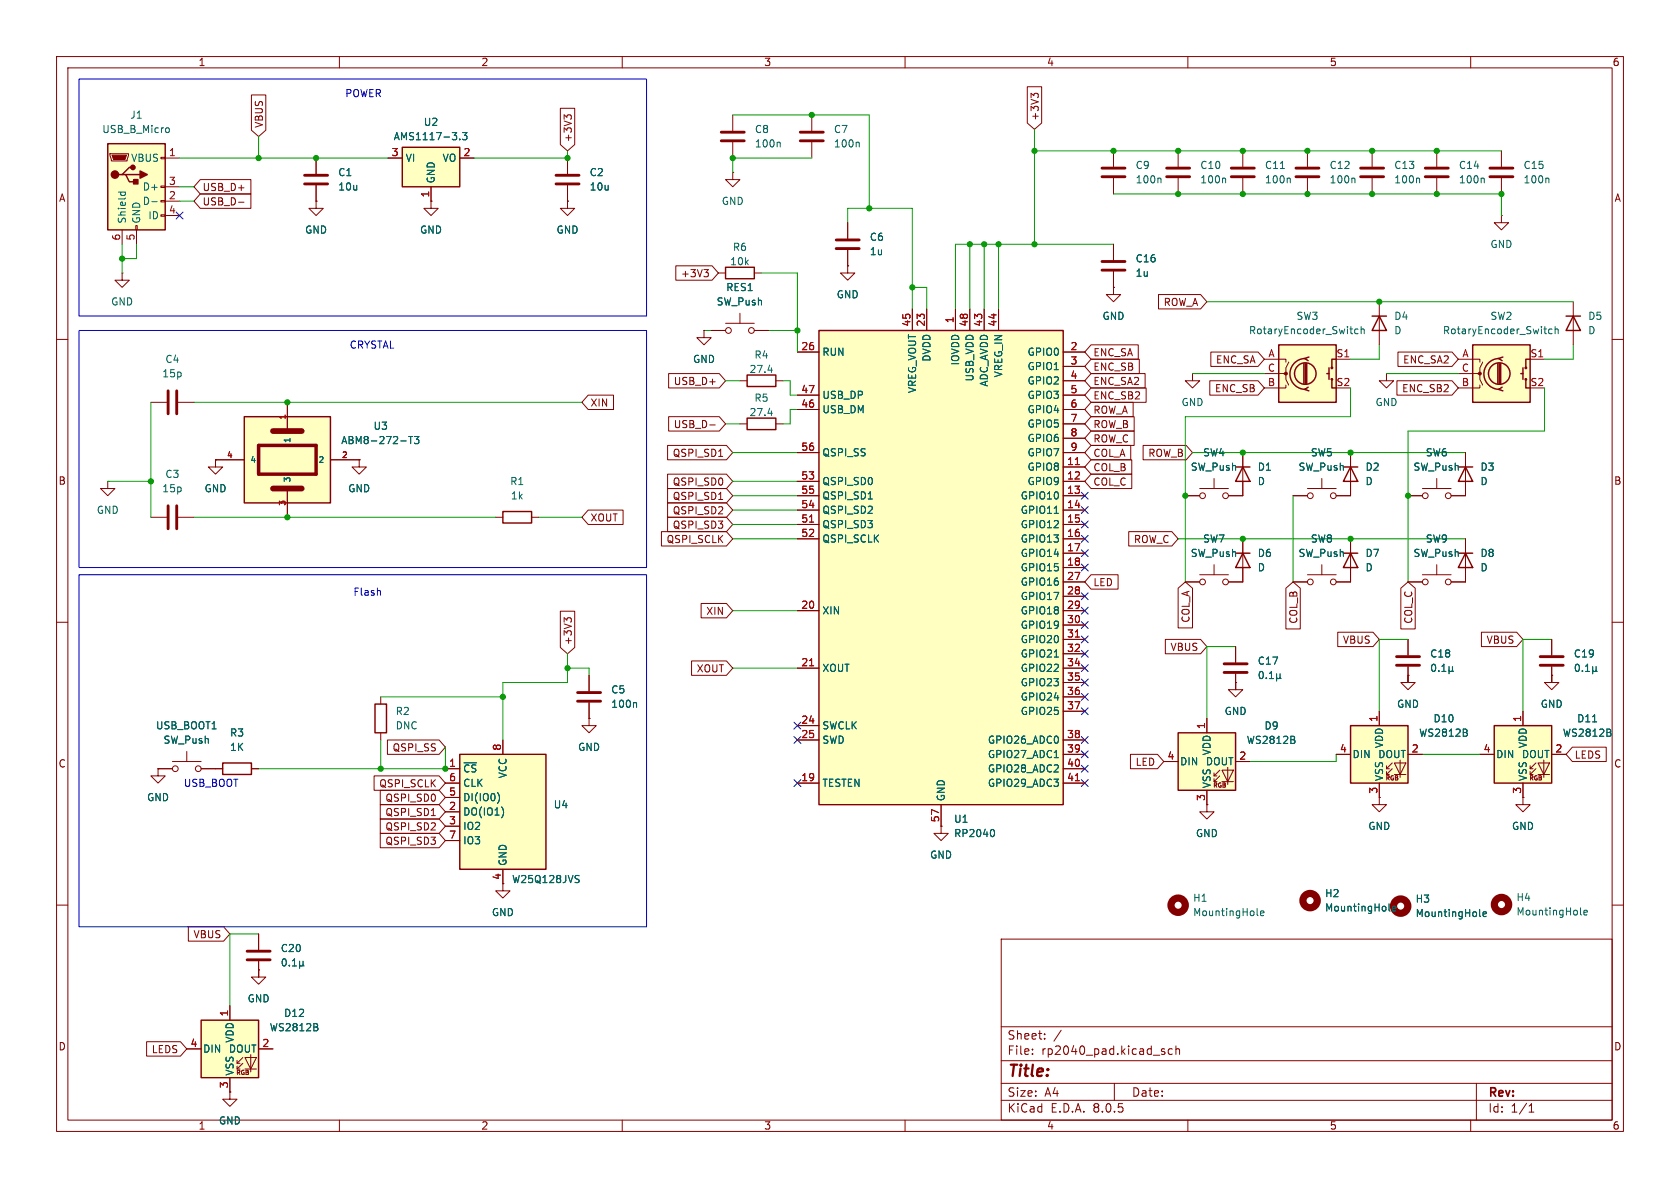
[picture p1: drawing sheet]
<svg xmlns="http://www.w3.org/2000/svg" width="297mm" height="210mm" viewBox="0 0 297 210" stroke-linecap="round" stroke-linejoin="round" font-family="sans-serif">
<g fill="none" stroke="#840000" stroke-width=".18">
<path d="M10 10h277v190h-277zM12 12h273v186h-273zM60 10v2M110 10v2M160 10v2M210 10v2M260 10v2M196.8 26.7v2.8M196.8 31.5v2.8M208.3 26.7v2.8M208.3 31.5v2.8M219.7 26.7v2.8"/>
<path d="M219.7 31.5v2.8M231.1 26.7v2.8M231.1 31.5v2.8M254 26.7v2.8M254 31.5v2.8M265.4 38.1v1.3h1.3l-1.3 1.2-1.2-1.2h1.2M265.4 38.1h.1M265.4 26.7v2.8M265.4 31.5v2.8M10 60h2M278.1 53.3v7.7M285 60h2"/>
<path d="M130.8 67.3h1.3M137.2 67.3h1.2M228.6 87.6h2.5M231.1 86.4h5.1M233.7 84.6v1.8M238.8 80v7.6h-2.6M238.8 95.3v7.6M10 110h2M285 110h2M10 160h2M166.4 146.1v1.2h1.2l-1.2 1.3-1.3-1.3h1.3M166.4 146.1h.1"/>
<path d="M285 160h2M177 166h108v32h-108zM60 198v2M110 198v2M160 198v2M177 194.5h108M177 191.5h108M177 187.5h108M177 181.5h108M182.5 186.3v.1M182.5 185.5v.1M184.7 183.6v.1"/>
<path d="M184.7 182.8v.1M187.6 182.1l-1.3 2M197 191.5v3M205.5 185.9l.4 .1 .1 .2-.3 .2h-.2M205.5 185.4l.4 .1M207.2 185.5l-.4-.1-.3 .3v.4l.2 .2h.5M207.9 185.5l.2-.1 .4 .1v.9M207.9 184.9v1.5M210 198v2M260 198v2M261 191.5v6.5M270.3 196.6h.9"/>
<path d="M270.3 195.5l.4-.4v1.5"/>
<circle cx="231.6" cy="87.6" r=".51"/>
<circle cx="235.7" cy="87.6" r=".51"/>
</g>
<path d="M276.9 55.9h2.5M278.1 55.9l1.3 2.5h-2.5zM132.1 66.3h5.1v2h-5.1zM237.5 97.8h2.5M237.5 82.6h2.5M238.8 97.8l1.2 2.5h-2.5zM238.8 82.6l1.2 2.5h-2.5z" fill="none" stroke="#840000" stroke-width=".25"/>
<path d="M205.1 31.5l.1 .2v.6M216.5 31.5l.2 .2v.6M226.4 29.8h.7M227.9 31.5l.2 .2v.6M239.4 31.5l.1 .2v.6M262.2 31.5l.2 .2v.6M273.6 31.5l.2 .2v.6M135.8 65.4h.8M279.4 161.6l.2 .2M280 161.3l.6-.1v-.2l-.4-.1-.2 .2 .1 .6h.5" fill="none" stroke="#006464" stroke-width=".18"/>
<circle cx="265.4" cy="159.9" r="1.27" fill="none" stroke="#840000" stroke-width="1.3"/>
<path d="M194.8 31.2h4.1M194.8 29.7h4.1M206.2 31.2h4.1M206.2 29.7h4.1M217.7 31.2h4M217.7 29.7h4M229.1 31.2h4.1M229.1 29.7h4.1M252 31.2h4M252 29.7h4M263.4 31.2h4.1M263.4 29.7h4.1" fill="none" stroke="#840000" stroke-width=".51"/>
<path d="M260.3 61h10.2v10.1h-10.2z" fill="#ffffc2"/>
<g fill="none" stroke="#840000" stroke-width=".25">
<path d="M260.3 61h10.2v10.1h-10.2zM264.8 64.3v3.5M265 63.4a2.73 2.73 0 0 0-2.7 2.7 2.73 2.73 0 0 0 2.7 2.7M265 64.3v3.5M265.3 64.3v3.5M265.6 68.5l-.7 .3 .8 .3M265.7 63.1l-.8 .3 .7 .4M268.9 66h.3M269.2 65v2.1M269.7 67.1v1.5h.8M270.5 63.5h-.8v1.5M218.4 82.6h2.6"/>
<path d="M219.7 82.6l1.3 2.5h-2.6z"/>
<circle cx="265" cy="66" r="1.9"/>
<circle cx="269.7" cy="67.1" r=".13"/>
<circle cx="269.7" cy="65" r=".13"/>
</g>
<circle cx="261.6" cy="66" r=".25" fill="#840000" stroke="#840000" stroke-width=".18"/>
<g fill="none" stroke="#840000" stroke-width=".18">
<path d="M124.5 58.4v1.3h1.2l-1.2 1.3-1.3-1.3h1.3M124.5 58.4h.1M125.7 58.4h2.6M128.3 57.2h5M130.8 55.4v1.8M133.3 58.4h2.6M196.8 50.8v1.3h1.3l-1.3 1.2-1.2-1.2h1.2M196.8 50.8h.1M196.8 43.2v2.8M196.8 48v2.8M210.8 66v1.3h1.3l-1.3 1.3-1.3-1.3h1.3M210.8 66h.1"/>
<path d="M257.8 63.5h3.8v.5M257.8 66h3.8v1.1l.5 1M261.6 68.1v.5h-3.8M262.1 64l-.5 1v1h-.5M270.5 63.5h2.5M219.7 80v7.6M269.2 141v1.2h1.3l-1.3 1.3-1.2-1.3h1.2M269.2 141h.1M40.6 193v1.3h1.3l-1.3 1.3-1.2-1.3h1.2M40.6 193h.1"/>
<circle cx="128.8" cy="58.4" r=".51"/>
<circle cx="132.8" cy="58.4" r=".51"/>
</g>
<path d="M274.4 58.2h-.4l-.2 .2 .1 .5h.5M274.9 58.3l.2-.1h.3l.1 .8M274.9 57.7v1.3" fill="none" stroke="#006464" stroke-width=".18"/>
<path d="M194.8 47.8h4.1M194.8 46.2h4.1" fill="none" stroke="#840000" stroke-width=".51"/>
<path d="M226.1 61h10.1v10.1h-10.1z" fill="#ffffc2"/>
<g fill="none" stroke="#840000" stroke-width=".25">
<path d="M226.1 61h10.1v10.1h-10.1zM230.5 64.3v3.5M230.8 63.4a2.73 2.73 0 0 0-2.8 2.7 2.73 2.73 0 0 0 2.8 2.7M230.8 64.3v3.5M231 64.3v3.5M231.3 68.5l-.7 .3 .8 .3M231.4 63.1l-.8 .3 .7 .4M234.6 66h.3M234.9 65v2.1M235.5 67.1v1.5h.7M236.2 63.5h-.7v1.5M218.4 97.8h2.6"/>
<path d="M219.7 97.8l1.3 2.5h-2.6z"/>
<circle cx="230.8" cy="66" r="1.9"/>
<circle cx="235.5" cy="67.1" r=".13"/>
<circle cx="235.5" cy="65" r=".13"/>
</g>
<circle cx="227.3" cy="66" r=".25" fill="#840000" stroke="#840000" stroke-width=".18"/>
<g fill="none" stroke="#840000" stroke-width=".18">
<path d="M149.9 39.4v2.8M149.9 47v1.3h1.2l-1.2 1.2-1.3-1.2h1.3M149.9 47h.1M149.9 44.2v2.8M223.5 63.5h3.8v.5M223.5 66h3.8v1.1l.5 1M227.3 68.1v.5h-3.8M227.8 64l-.5 1v1h-.5M236.2 63.5h2.6M219.7 95.3v7.6M233.7 99.8v1.8M228.6 102.9h2.5"/>
<path d="M231.1 101.6h5.1M236.2 102.9h2.6"/>
<circle cx="231.6" cy="102.9" r=".51"/>
<circle cx="235.7" cy="102.9" r=".51"/>
</g>
<path d="M240.1 58.2h-.4l-.2 .2 .1 .5h.5M240.6 58.3l.2-.1h.3l.1 .8M240.6 57.7v1.3" fill="none" stroke="#006464" stroke-width=".18"/>
<path d="M147.8 43.9h4.1M147.8 42.4h4.1" fill="none" stroke="#840000" stroke-width=".51"/>
<path d="M264.2 128.3h10.1v10.1h-10.1z" fill="#ffffc2"/>
<g fill="none" stroke="#840000" stroke-width=".18">
<path d="M129.5 30.5v1.3h1.3l-1.3 1.2-1.2-1.2h1.2M129.5 30.5h.1M127 48.3h1.3M133.3 48.3h1.3M104.1 119.4v2.8M104.1 127v1.3h1.3l-1.3 1.2-1.2-1.2h1.2M104.1 127h.1M104.1 124.2v2.8M261.6 133.4h2.6M269.2 125.7v2.6M269.2 138.4v2.6M270.5 136.9h.5"/>
<path d="M270.5 135.9h.5M271.5 135.9l-1 1v-.5M271.5 134.9l-1 1v-.5M271.9 134.9h2l-1 2zM271.9 136.9h2M272.9 134.4v3M274.3 133.4h2.6M88.9 156.2v1.3h1.3l-1.3 1.3-1.3-1.3h1.3"/>
</g>
<path d="M128.3 47.2h5v2.1h-5zM264.2 128.3h10.1v10.1h-10.1z" fill="none" stroke="#840000" stroke-width=".25"/>
<path d="M112.4 124.2l.1 .2v.6M281.5 127.6h.8M284.7 129.5l.1 .2-.1 .4M284.7 129v.4M245.6 160.9l.1 .2M246.2 160.6l.6-.1-.1-.2-.3-.1-.2 .2v.6h.5" fill="none" stroke="#006464" stroke-width=".18"/>
<path d="M102.1 124h4.1M102.1 122.4h4.1" fill="none" stroke="#840000" stroke-width=".51"/>
<circle cx="231.6" cy="159.2" r="1.27" fill="none" stroke="#840000" stroke-width="1.3"/>
<path d="M144.8 58.4h43.2v83.8h-43.2z" fill="#ffffc2"/>
<path d="M144.8 58.4h43.2v83.8h-43.2z" fill="none" stroke="#840000" stroke-width=".25"/>
<g fill="none" stroke="#840000" stroke-width=".18">
<path d="M161.3 54.6v3.8M163.8 54.6v3.8M168.9 54.6v3.8M171.4 54.6v3.8M174 54.6v3.8M176.5 54.6v3.8M141 62.2h3.8M141 72.4h3.8M141 69.9h3.8M188 62.2h3.8M188 64.8h3.8M188 67.3h3.8"/>
<path d="M188 72.4h3.8M188 69.9h3.8M188 74.9h3.8M188 77.5h3.8M141 85.1h3.8M141 87.6h3.8M141 90.2h3.8M141 92.7h3.8M141 95.3h3.8M141 80h3.8M188 82.6h3.8M188 85.1h3.8"/>
<path d="M188 87.6h3.8M188 90.2h3.8M188 92.7h3.8M188 95.3h3.8M188 97.8h3.8M188 80h3.8M248.9 87.6h2.6M251.5 86.4h5M254 84.6v1.8M256.5 87.6h2.6M141 108h3.8M141 118.1h3.8"/>
<path d="M188 100.3h3.8M188 108h3.8M188 118.1h3.8M188 102.9h3.8M188 105.4h3.8M188 110.5h3.8M188 113h3.8M188 115.6h3.8M141 138.4h3.8M141 128.3h3.8M141 130.8h3.8M188 138.4h3.8"/>
<path d="M188 130.8h3.8M188 120.7h3.8M188 123.2h3.8M188 125.7h3.8M188 133.4h3.8M188 135.9h3.8M166.4 142.2v3.9"/>
<circle cx="252" cy="87.6" r=".51"/>
<circle cx="256" cy="87.6" r=".51"/>
</g>
<path d="M143.1 92.3h.7M190.1 82.1h.7M143.1 117.7h.7M190.1 112.6h.7M190.1 138h.7" fill="none" stroke="#a90000" stroke-width=".18"/>
<path d="M153.5 88.2h.7M186.4 90.7h.7M186.4 116.1h.7M186.4 133.9h.7M175.5 146.6a.79 .79 0 0 1 0 1.3" fill="none" stroke="#006464" stroke-width=".18"/>
<path d="M208.3 129.5h10.1v10.2h-10.1z" fill="#ffffc2"/>
<g fill="none" stroke="#840000" stroke-width=".18">
<path d="M242.6 26.7v2.8M242.6 31.5v2.8M130.8 74.9h1.3M137.2 74.9h1.2M245.1 66v1.3h1.3l-1.3 1.3-1.3-1.3h1.3M245.1 66h.1M209.5 87.6h2.6M212.1 86.4h5.1M214.6 84.6v1.8M214.6 99.8v1.8M217.2 87.6h2.5M259.1 80v7.6"/>
<path d="M209.5 102.9h2.6M212.1 101.6h5.1M217.2 102.9h2.5M218.4 119.1v2.8h-1.2l1.2 1.3 1.3-1.3h-1.3v-1.2M218.4 114.3v2.8M248.9 117.9v2.8h-1.3l1.3 1.2 1.3-1.2h-1.3v-1.3M248.9 119.4h.1M248.9 113v2.8M205.7 134.6h2.6M213.4 127v2.5M213.4 139.7v2.5M214.6 138.2h.5"/>
<path d="M214.6 137.2h.5M215.6 137.2l-1 1v-.5M215.6 136.1l-1 1.1v-.5M216 136.1h2.1l-1.1 2.1zM216 138.2h2.1M217 135.6v3.1M218.4 120.7h.1M218.4 134.6h2.6M213.4 142.2v1.3h1.2l-1.2 1.3-1.3-1.3h1.3M213.4 142.2h.1M243.8 141v1.2h1.3l-1.3 1.3-1.2-1.3h1.2M243.8 141h.1"/>
<circle cx="212.6" cy="87.6" r=".51"/>
<circle cx="216.7" cy="87.6" r=".51"/>
<circle cx="212.6" cy="102.9" r=".51"/>
<circle cx="216.7" cy="102.9" r=".51"/>
</g>
<path d="M132.1 73.9h5.1v2h-5.1zM257.8 82.6h2.5M259.1 82.6l1.2 2.5h-2.5zM208.3 129.5h10.1v10.2h-10.1z" fill="none" stroke="#840000" stroke-width=".25"/>
<g fill="none" stroke="#006464" stroke-width=".18">
<path d="M250.8 31.5l.2 .2v.6M135.8 73.1h.8M222.8 118.7h.1a.68 .68 0 0 1 .4 .6 .68 .68 0 0 1-.4 .7 .84 .84 0 0 1-.1-1.3zM223.9 119.8v.2M224.4 120h.7M224.4 119.1l.4-.4v1.3M225.7 119.8l.2 .2h.2l.2-.2M225.7 119.1v1.3M226.3 119.8l.2 .2M226.3 119.1v.7M253.3 117.5l.1-.1a.68 .68 0 0 1 .4 .7 .68 .68 0 0 1-.4 .6 .84 .84 0 0 1-.1-1.2zM254.4 118.6v.1"/>
<path d="M254.9 118.7h.7M254.9 117.8l.4-.4v1.3M256.2 118.5l.1 .2h.3l.2-.2M256.2 117.8v1.3M256.8 118.5l.2 .2M256.8 117.8v.7M228.8 130.8l.1 .2-.1 .4M228.8 130.3v.3M222.2 161.7l.2 .2M222.8 161.4l.6-.1v-.2l-.4-.1-.2 .2 .1 .6h.5M261.6 161.8l.2 .2M262.2 161.6l.6-.1-.1-.3h-.3l-.2 .2v.6h.5"/>
</g>
<g fill="none" stroke="#840000" stroke-width="1.3">
<circle cx="208.3" cy="160" r="1.27"/>
<circle cx="247.6" cy="160.2" r="1.27"/>
</g>
<path d="M240.5 31.2h4.1M240.5 29.7h4.1M216.4 118.9h4.1M216.4 117.3h4.1M246.9 117.6h4.1M246.9 116.1h4.1" fill="none" stroke="#840000" stroke-width=".51"/>
<path d="M238.8 128.3h10.1v10.1h-10.1z" fill="#ffffc2"/>
<g fill="none" stroke="#840000" stroke-width=".18">
<path d="M243.8 53.3v7.7M254 99.8v1.8M259.1 95.3v7.6h-2.6M248.9 102.9h2.6M251.5 101.6h5M274.3 117.9v2.8h-1.3l1.3 1.2 1.3-1.2h-1.3v-1.3M274.3 119.4h.1M274.3 113v2.8M236.2 133.4h2.6M243.8 125.7v2.6M243.8 138.4v2.6M245.1 136.9h.5"/>
<path d="M245.1 135.9h.5M246.1 135.9l-1 1v-.5M246.1 134.9l-1 1v-.5M246.5 134.9h2l-1 2zM246.5 136.9h2M247.5 134.4v3M248.9 133.4h2.6"/>
<circle cx="252" cy="102.9" r=".51"/>
<circle cx="256" cy="102.9" r=".51"/>
</g>
<path d="M242.6 55.9h2.5M243.8 55.9l1.3 2.5h-2.5zM257.8 97.8h2.5M259.1 97.8l1.2 2.5h-2.5zM238.8 128.3h10.1v10.1h-10.1z" fill="none" stroke="#840000" stroke-width=".25"/>
<path d="M278.7 117.5l.1-.1a.68 .68 0 0 1 .4 .7 .68 .68 0 0 1-.4 .6 .85 .85 0 0 1-.1-1.2zM279.8 118.6v.1M280.3 118.7h.7M280.3 117.8l.4-.4v1.3M281.6 118.5l.1 .2h.3l.2-.2M281.6 117.8v1.3M282.2 118.5l.2 .2M282.2 117.8v.7M259.3 129.5l.1 .2-.1 .4M259.3 129v.4" fill="none" stroke="#006464" stroke-width=".18"/>
<path d="M272.3 117.6h4.1M272.3 116.1h4.1" fill="none" stroke="#840000" stroke-width=".51"/>
<path d="M81.3 133.4h15.2v20.3h-15.2z" fill="#ffffc2"/>
<path d="M81.3 133.4h15.2v20.3h-15.2z" fill="none" stroke="#840000" stroke-width=".25"/>
<path d="M143.5 20.3v2.8M143.5 25.1v2.8M78.7 135.9h2.6M78.7 138.4h2.6M88.9 130.8v2.6M78.7 143.5h2.6M78.7 146.1h2.6M78.7 141h2.6M78.7 148.6h2.6M88.9 153.7v2.5" fill="none" stroke="#840000" stroke-width=".18"/>
<path d="M151.7 25.1l.2 .2v.7M88 140.2a1.49 1.49 0 0 1 0 1.8M89 143.2v.8M101.9 154.8h.5M102.1 155.4l.3 .3-.3 .3" fill="none" stroke="#006464" stroke-width=".18"/>
<path d="M141.5 24.9h4M141.5 23.4h4" fill="none" stroke="#840000" stroke-width=".51"/>
<path d="M35.6 180.3h10.1v10.2h-10.1z" fill="#ffffc2"/>
<g fill="none" stroke="#840000" stroke-width=".18">
<path d="M55.9 27.9v2.8M55.9 32.8v2.8M76.2 35.6v1.2h1.3l-1.3 1.3-1.3-1.3h1.3M76.2 35.6h.1M100.3 35.6v1.2h1.3l-1.3 1.3-1.2-1.3h1.2M100.3 35.6h.1M100.3 27.9v2.8M100.3 32.8v2.8M129.5 20.3v2.8M129.5 25.1v2.8M26.7 91.4h2.8M31.5 91.4h2.8"/>
<path d="M63.5 81.3v1.3h1.3l-1.3 1.2-1.3-1.2h1.3M63.5 81.3h.1M87.6 91.4h1.3M94 91.4h1.2M40.6 177.8v2.5M33 185.4h2.6M40.6 190.5v2.5M41.9 189h.5M41.9 188h.5M42.9 188l-1 1v-.5M42.9 186.9l-1 1.1v-.5M43.3 186.9h2l-1 2.1z"/>
<path d="M43.3 189h2M44.3 186.4v3.1M45.7 185.4h2.6"/>
</g>
<path d="M88.9 90.4h5.1v2.1h-5.1zM35.6 180.3h10.1v10.2h-10.1z" fill="none" stroke="#840000" stroke-width=".25"/>
<path d="M137.8 25.1l.1 .2v.7M56.1 181.6l.1 .2-.1 .4M56.1 181.1v.3" fill="none" stroke="#006464" stroke-width=".18"/>
<path d="M53.8 32.5h4.1M53.8 31h4.1M98.3 32.5h4.1M98.3 31h4.1M127.5 24.9h4.1M127.5 23.4h4.1M29.7 89.4v4.1M31.2 89.4v4.1" fill="none" stroke="#840000" stroke-width=".51"/>
<path d="M71.1 26h10.2v7h-10.2z" fill="#ffffc2"/>
<path d="M71.1 26h10.2v7h-10.2z" fill="none" stroke="#840000" stroke-width=".25"/>
<path d="M68.6 27.9h2.5M76.2 33v2.6M81.3 27.9h2.5" fill="none" stroke="#840000" stroke-width=".18"/>
<path d="M81.3 24.6v.1M81.8 23.4h.7l-.4 .5 .4 .1v.6l-.2 .1-.5-.1" fill="none" stroke="#006464" stroke-width=".18"/>
<path d="M19 25.4h10.2v15.2h-10.2z" fill="#ffffc2"/>
<path d="M19 25.4h10.2v15.2h-10.2zM21.6 30.9h.6l.7 1.2h1.2M22.2 30.9h2.6M23.5 29.6h-.6l-1.3 1.3h-.6" fill="none" stroke="#840000" stroke-width=".25"/>
<g fill="#840000" stroke="#840000" stroke-width=".25">
<path d="M24.8 30.2l1.2 .7-1.2 .6z"/>
<path d="M23.6 31.8h.8v.7h-.8z"/>
<circle cx="20.3" cy="30.9" r=".63"/>
<circle cx="23.5" cy="29.6" r=".38"/>
</g>
<g fill="none" stroke="#840000" stroke-width=".18">
<path d="M19.4 27.2h3.3v.2l-.2 1h-2.8zM24 39.9h.3v.7h-.3zM28.4 38h.8v.2h-.8zM28.4 35.4h.8v.3h-.8zM28.4 32.9h.8v.2h-.8zM28.4 27.8h.8v.3h-.8zM29.2 27.9h2.5M29.2 35.6h2.5M29.2 33h2.5M29.2 38.1h2.5M55.9 35.6v1.2h1.2l-1.2 1.3-1.3-1.3h1.3M55.9 35.6h.1"/>
<path d="M21.6 48.3v1.2h1.3l-1.3 1.3-1.3-1.3h1.3M21.6 48.3h.1M21.6 40.6v2.6M24.1 40.6v2.6"/>
</g>
<path d="M19.8 27.4h2.6l-.3 .8h-2z" fill="#840000" stroke="#840000" stroke-width=".18"/>
<path d="M20.9 34h1.3M21.4 34l-.1 .3M22.1 34l.1 .3M26.8 35.7h1M29.5 22.6l.3 .1 .1 .1v.5l-.4 .1" fill="none" stroke="#006464" stroke-width=".18"/>
<path d="M43.2 73.7h15.2v15.2h-15.2z" fill="#ffffc2"/>
<path d="M43.2 73.7h15.2v15.2h-15.2zM39.4 134.9h5v2h-5zM66.3 124.5h2v5h-2z" fill="none" stroke="#840000" stroke-width=".25"/>
<path d="M45.7 78.7h10.2v5.1h-10.2z" fill="none" stroke="#840000" stroke-width=".61"/>
<path d="M48.3 76.2h5M48.3 86.4h5" fill="none" stroke="#840000" stroke-width="1"/>
<g fill="none" stroke="#840000" stroke-width=".18">
<path d="M44.4 16.8h2.6v6.2l-1.3 1.1-1.3-1.1zM99.1 19.1h2.5v6.5l-1.3 1.1-1.2-1.1zM181.6 15.3h2.6v6.4l-1.3 1.2-1.3-1.2zM182.8 16.9l-.5-.4v.8M182.8 16.7l.2-.2h.3l.3 .2M35.4 31.7h9v2.6h-9l-1.1-1.3zM35.4 34.3h9v2.5h-9l-1.1-1.2zM42.2 35.7h.9M55.9 35.6h.1M55.9 27.9v2.8M55.9 32.8v2.8M68.6 27.9h2.5"/>
<path d="M76.2 35.6h.1M76.2 33v2.6M81.3 27.9h2.5M100.2 20.7l-.5-.4v.8M100.2 20.5l.3-.2h.3l.2 .2M100.3 35.6h.1M100.3 27.9v2.8M100.3 32.8v2.8M149.9 39.4v2.8M119.5 47h6.4l1.1 1.3-1.1 1.2h-6.4zM124.4 47.7h.8l-.4 .4M124.5 58.4h.1"/>
<path d="M125 48.1l.2 .3v.3l-.2 .2M125.7 58.4h2.6M133.3 58.4h2.6M149.9 47h.1M149.9 44.2v2.8M161.3 54.6v3.8M163.8 54.6v3.8M168.9 54.6v3.8M171.4 54.6v3.8M174 54.6v3.8M176.5 54.6v3.8M196.8 50.8h.1"/>
<path d="M196.8 43.2v2.8M196.8 48v2.8M204.8 52.1h7.4l1.2 1.2-1.2 1.3h-7.4zM26.7 71.1h2.8M31.5 71.1h2.8M50.8 71.1v5.1M104 69.8h4.5v2.6h-4.5l-1.1-1.3zM118 78.7h10.4l1.1 1.3-1.1 1.3h-10.4zM118.2 73.7h9l1.1 1.2-1.1 1.3h-9zM118.2 66h9l1.1 1.3-1.1 1.3h-9zM125.5 75.1h.9M141 62.2h3.8"/>
<path d="M141 72.4h3.8M141 69.9h3.8M188 62.2h3.8M188 64.8h3.8M188 67.3h3.8M188 72.4h3.8M188 69.9h3.8M188 74.9h3.8M188 77.5h3.8M192.9 71.1h7.4v2.6h-7.4l-1.1-1.3zM192.9 73.7h7.6v2.5h-7.6l-1.1-1.3zM192.9 78.7h7v2.6h-7l-1.1-1.3z"/>
<path d="M192.9 66h9.5v2.6h-9.5l-1.1-1.3zM192.9 61h8.3v2.5h-8.3l-1.1-1.3zM192.9 76.2h7.6v2.5h-7.6l-1.1-1.2zM192.9 63.5h8.5v2.5h-8.5l-1.1-1.2zM192.9 68.6h9.7v2.5h-9.7l-1.1-1.2zM202.1 78.7h7.6l1.1 1.3-1.1 1.3h-7.6zM213.9 67.3h8.5l1.1 1.3-1.1 1.3h-8.5zM214.1 62.2h8.3l1.1 1.3-1.1 1.3h-8.3zM247 67.3h9.7l1.1 1.3-1.1 1.3h-9.7zM247.1 62.2h9.6l1.1 1.3-1.1 1.3h-9.6zM19 85.1v1.3h1.3l-1.3 1.2-1.2-1.2h1.2M19 85.1h.1"/>
<path d="M38.1 81.3v1.3h1.3l-1.3 1.2-1.3-1.2h1.3M38.1 81.3h.1M38.1 81.3h5.1M50.8 86.4v5M58.4 81.3h5.1M63.5 81.3h.1M104 90.2h6.2v2.5h-6.2l-1.1-1.3zM116.9 94h11.5l1.1 1.3-1.1 1.2h-11.5zM118 91.4h10.4l1.1 1.3-1.1 1.3h-10.4zM118 88.9h10.4l1.1 1.3-1.1 1.2h-10.4zM118 83.8h10.4l1.1 1.3-1.1 1.3h-10.4zM118 86.4h10.4l1.1 1.2-1.1 1.3h-10.4z"/>
<path d="M127 80.7h.8M127 88.3h.8M141 85.1h3.8M141 87.6h3.8M141 90.2h3.8M141 92.7h3.8M141 95.3h3.8M141 80h3.8M188 82.6h3.8M188 85.1h3.8M188 87.6h3.8M188 90.2h3.8"/>
<path d="M188 92.7h3.8M188 95.3h3.8M188 97.8h3.8M188 80h3.8M192.9 81.3h7.2v2.5h-7.2l-1.1-1.2zM192.9 83.8h7.2v2.6h-7.2l-1.1-1.3zM199.5 94h7.7l1.1 1.3-1.1 1.2h-7.7zM209.5 87.6h2.6M219.7 85.1v2.5h-2.5M219.7 80v2.6M219.7 95.3v2.5M228.6 87.6h2.5"/>
<path d="M238.8 85.1v2.5h-2.6M238.8 80v2.6M238.8 95.3v2.5M248.9 87.6h2.6M259.1 85.1v2.5h-2.6M259.1 80v2.6M259.1 95.3v2.5M99.1 108h2.5v6.5l-1.3 1.1-1.2-1.1zM100.2 109.6l-.5-.4v.8M100.2 109.4l.3-.2h.3l.2 .2M104.1 119.4v2.8M122.3 116.8h6.1l1.1 1.3-1.1 1.3h-6.1z"/>
<path d="M123.9 106.7h4.5l1.1 1.3-1.1 1.2h-4.5zM141 108h3.8M141 118.1h3.8M188 100.3h3.8M188 108h3.8M188 118.1h3.8M188 102.9h3.8M188 105.4h3.8M188 110.5h3.8M188 113h3.8M188 115.6h3.8M192.9 101.6h4.8v2.5h-4.8l-1.1-1.2z"/>
<path d="M206 113h6.2l1.2 1.3-1.2 1.3h-6.2zM208.3 104l1.2-1.1 1.3 1.1v7h-2.5zM209.5 102.9h2.6M218.4 114.3v2.8M218.4 119.1v2.8M219.7 100.3v2.6h-2.5M227.3 104l1.3-1.1 1.3 1.1v7.2h-2.6zM228.6 102.9h2.5M236.5 111.8h6.2l1.1 1.2-1.1 1.3h-6.2zM238.8 100.3v2.6h-2.6M247.6 104l1.3-1.1 1.3 1.1v7.2h-2.6zM248.9 119.4h.1"/>
<path d="M248.9 102.9h2.6M248.9 113v2.8M248.9 117.9v2.8M259.1 100.3v2.6h-2.6M261.9 111.8h6.2l1.1 1.2-1.1 1.3h-6.2zM274.3 119.4h.1M274.3 113v2.8M274.3 117.9v2.8M27.9 135.9v1.3h1.3l-1.3 1.2-1.2-1.2h1.2M27.9 135.9h.1M27.9 135.9h2.6M30.5 134.6h5.1"/>
<path d="M33 132.8v1.8M35.6 135.9h3.8M44.4 135.9h1.3M66.1 137.2h11.5l1.1 1.2-1.1 1.3h-11.5zM67.2 139.7h10.4l1.1 1.3-1.1 1.2h-10.4zM67.3 123.2v1.3M67.3 129.5v1.3M68.5 130.8h9.1l1.1 1.3-1.1 1.3h-9.1zM78.7 135.9h2.6M78.7 138.4h2.6M88.9 130.8v2.6M104.1 127h.1"/>
<path d="M104.1 124.2v2.8M141 138.4h3.8M141 128.3h3.8M141 130.8h3.8M188 135.9h3.8M188 138.4h3.8M188 130.8h3.8M188 120.7h3.8M188 123.2h3.8M188 125.7h3.8M188 133.4h3.8M199.8 133.3h4.8l1.1 1.3-1.1 1.3h-4.8z"/>
<path d="M205.7 134.6h2.6M213.4 127v2.5M213.4 139.7v2.5M218.4 120.7h.1M218.4 134.6h2.6M236.2 133.4h2.6M243.8 125.7v2.6M243.8 138.4v2.6M248.9 133.4h2.6M261.6 133.4h2.6M269.2 125.7v2.6M269.2 138.4v2.6"/>
<path d="M274.3 133.4h2.6M278 132.1h6v2.5h-6l-1.1-1.2zM67.2 147.3h10.4l1.1 1.3-1.1 1.3h-10.4zM67.2 142.2h10.4l1.1 1.3-1.1 1.3h-10.4zM67.2 144.8h10.4l1.1 1.3-1.1 1.2h-10.4zM76.2 144.2h.8M78.7 143.5h2.6M78.7 146.1h2.6M78.7 141h2.6M78.7 148.6h2.6M88.9 153.7v2.5M166.4 146.1h.1"/>
<path d="M166.4 142.2v3.9M213.4 142.2h.1M243.8 141h.1M269.2 141h.1M33.3 163.8h6.2l1.1 1.3-1.1 1.3h-6.2zM40.6 177.8v2.5M45.7 169.9v2.8h-1.3l1.3 1.3 1.3-1.3h-1.3v-1.2M45.7 171.5h.1M45.7 165.1v2.8M25.9 184.1h6l1.1 1.3-1.1 1.3h-6zM33 185.4h2.6M40.6 193h.1"/>
<path d="M40.6 190.5v2.5M45.7 185.4h2.6"/>
<circle cx="31" cy="135.9" r=".51"/>
<circle cx="35.1" cy="135.9" r=".51"/>
</g>
<g fill="none" stroke="#006464" stroke-width=".18">
<path d="M81.3 24.6v.1M81.8 23.4h.7l-.4 .5 .4 .1v.6l-.2 .1-.5-.1M70.8 77.9h1M72.2 77.2h.8M72.6 77.2v1.2M73.3 77.2h.8l-.5 .4 .4 .2v.5l-.2 .1-.5-.1M153.5 88.2h.7M186.4 90.7h.7M186.4 116.1h.7M222.8 118.7h.1a.68 .68 0 0 1 .4 .6 .68 .68 0 0 1-.4 .7 .84 .84 0 0 1-.1-1.3zM223.9 119.8v.2M224.4 120h.7"/>
<path d="M224.4 119.1l.4-.4v1.3M225.7 119.8l.2 .2h.2l.2-.2M225.7 119.1v1.3M226.3 119.8l.2 .2M226.3 119.1v.7M253.3 117.5l.1-.1a.68 .68 0 0 1 .4 .7 .68 .68 0 0 1-.4 .6 .84 .84 0 0 1-.1-1.2zM254.4 118.6v.1M254.9 118.7h.7M254.9 117.8l.4-.4v1.3M256.2 118.5l.1 .2h.3l.2-.2M256.2 117.8v1.3M256.8 118.5l.2 .2"/>
<path d="M256.8 117.8v.7M278.7 117.5l.1-.1a.68 .68 0 0 1 .4 .7 .68 .68 0 0 1-.4 .6 .85 .85 0 0 1-.1-1.2zM279.8 118.6v.1M280.3 118.7h.7M280.3 117.8l.4-.4v1.3M281.6 118.5l.1 .2h.3l.2-.2M281.6 117.8v1.3M282.2 118.5l.2 .2M282.2 117.8v.7M112.4 124.2l.1 .2v.6M186.4 133.9h.7M228.8 130.8l.1 .2-.1 .4"/>
<path d="M228.8 130.3v.3M259.3 129.5l.1 .2-.1 .4M259.3 129v.4M281.5 127.6h.8M284.7 129.5l.1 .2-.1 .4M284.7 129v.4M88 140.2a1.49 1.49 0 0 1 0 1.8M89 143.2v.8M101.9 154.8h.5M102.1 155.4l.3 .3-.3 .3M175.5 146.6a.79 .79 0 0 1 0 1.3M50 169.6l.2-.1a.68 .68 0 0 1 .4 .6 .68 .68 0 0 1-.4 .7l-.2-.2-.1-.3z"/>
<path d="M51.2 170.6v.2M51.7 170.8h.7M51.7 169.9l.4-.4v1.3M53 170.6l.1 .2h.3l.2-.2M53 169.9v1.3M53.6 170.6l.2 .2M53.6 169.9v.7M245.6 160.9l.1 .2M246.2 160.6l.6-.1-.1-.2-.3-.1-.2 .2v.6h.5M261.6 161.8l.2 .2M262.2 161.6l.6-.1-.1-.3h-.3l-.2 .2v.6h.5M56.1 181.6l.1 .2-.1 .4"/>
<path d="M56.1 181.1v.3"/>
</g>
<path d="M29.7 69.1v4.1M31.2 69.1v4.1M43.7 169.7h4.1M43.7 168.1h4.1" fill="none" stroke="#840000" stroke-width=".51"/>
<path d="M14 14h100.3v41.9h-100.3zM14 58.4h100.3v41.9h-100.3zM14 101.6h100.3v62.2h-100.3zM67.2 104.4l.1 .8" fill="none" stroke="#0000c2" stroke-width=".18"/>
<g fill="none" stroke="#009600" stroke-width=".18">
<path d="M31.7 27.9h36.9M31.7 35.6h2.6M31.7 33h2.6M45.7 24.1v3.8M100.3 26.7v1.2h-16.5M129.5 20.3h24.2v16.5M143.5 27.9h-14v2.6M149.9 39.4v-2.6h11.4v17.8M182.9 22.9v20.3M182.9 26.7h82.5M196.8 34.3h68.6v3.8M21.6 43.2v5.1"/>
<path d="M24.1 43.2v2.5h-2.5M124.5 58.4h1.2M134.6 48.3h6.4v13.9M135.9 58.4h5.1M161.3 50.8h2.5v3.8M171.4 43.2v11.4M174 43.2v11.4M176.5 43.2v11.4M196.8 43.2h-27.9v11.4M213.4 53.3h64.7M26.7 71.1v20.3M34.3 71.1h68.6"/>
<path d="M128.3 67.3h2.5M128.3 74.9h2.5M138.4 67.3h1.3v2.6h1.3M141 72.4h-1.3v2.5h-1.3M210.8 66h12.7M238.8 68.6v5.1h-29.3v29.2M243.8 61v2.5h-5M245.1 66h12.7M273 68.6v7.6h-24.1v26.7M278.1 61v2.5h-5.1M19 85.1h7.7M34.3 91.4h53.3"/>
<path d="M95.2 91.4h7.7M129.5 95.3h11.5M129.5 80h11.5M129.5 87.6h11.5M129.5 90.2h11.5M129.5 92.7h11.5M129.5 85.1h11.5M208.3 95.3h50.8M210.8 80h48.3M228.6 87.6v15.3M100.3 115.6v5.1h-11.4v10.1M100.3 118.1h3.8v1.3"/>
<path d="M129.5 118.1h11.5M129.5 108h11.5M218.4 114.3h-5v12.7M248.9 113h-5.1v12.7M248.9 119.4v1.3M274.3 113h-5.1v12.7M274.3 119.4v1.3M67.3 123.2h21.6M67.3 130.8v5.1M78.7 132.1v3.8h-33M218.4 120.7v1.2M236.2 133.4v1.2h-15.2"/>
<path d="M251.5 133.4h10.1M45.7 171.5v1.2M45.7 165.1h-5.1v12.7"/>
</g>
<g fill="none" stroke="#000084" stroke-width=".18">
<path d="M31.1 37.5l1.3 1.2M32.4 37.5l-1.3 1.2M191.2 92.1l1.2 1.2M191.2 94.6l1.2 1.3M191.2 99.7l1.2 1.2M191.2 97.2l1.2 1.2M191.2 87l1.2 1.2M191.2 89.6l1.2 1.2M192.4 92.1l-1.2 1.2M192.4 94.6l-1.2 1.3M192.4 99.7l-1.2 1.2M192.4 97.2l-1.2 1.2"/>
<path d="M192.4 87l-1.2 1.2M192.4 89.6l-1.2 1.2M191.2 109.9l1.2 1.2M191.2 115l1.2 1.2M191.2 104.8l1.2 1.2M191.2 112.4l1.2 1.2M191.2 117.5l1.2 1.2M191.2 107.3l1.2 1.3M192.4 109.9l-1.2 1.2M192.4 115l-1.2 1.2M192.4 104.8l-1.2 1.2M192.4 112.4l-1.2 1.2"/>
<path d="M192.4 117.5l-1.2 1.2M192.4 107.3l-1.2 1.3M140.4 130.2l1.2 1.2M140.4 137.8l1.2 1.2M140.4 127.7l1.2 1.2M141.6 130.2l-1.2 1.2M141.6 137.8l-1.2 1.2M141.6 127.7l-1.2 1.2M191.2 130.2l1.2 1.2M191.2 125.1l1.2 1.2M191.2 135.3l1.2 1.2M191.2 132.7l1.2 1.3"/>
<path d="M191.2 137.8l1.2 1.2M191.2 120l1.2 1.3M191.2 122.6l1.2 1.2M192.4 130.2l-1.2 1.2M192.4 125.1l-1.2 1.2M192.4 135.3l-1.2 1.2M192.4 132.7l-1.2 1.3M192.4 137.8l-1.2 1.2M192.4 120l-1.2 1.3M192.4 122.6l-1.2 1.2"/>
</g>
<path d="M143.1 92.3h.7M190.1 82.1h.7M143.1 117.7h.7M190.1 112.6h.7M190.1 138h.7" fill="none" stroke="#a90000" stroke-width=".18"/>
<g fill="#009600" stroke="#009600" stroke-width=".18">
<circle cx="208.3" cy="26.7" r=".46"/>
<circle cx="208.3" cy="34.3" r=".46"/>
<circle cx="219.7" cy="34.3" r=".46"/>
<circle cx="231.1" cy="34.3" r=".46"/>
<circle cx="242.6" cy="26.7" r=".46"/>
<circle cx="196.8" cy="26.7" r=".46"/>
<circle cx="182.9" cy="26.7" r=".46"/>
<circle cx="182.9" cy="43.2" r=".46"/>
<circle cx="209.5" cy="87.6" r=".46"/>
<circle cx="265.4" cy="34.3" r=".46"/>
<circle cx="242.6" cy="34.3" r=".46"/>
<circle cx="219.7" cy="26.7" r=".46"/>
<circle cx="231.1" cy="26.7" r=".46"/>
<circle cx="243.8" cy="53.3" r=".46"/>
<circle cx="238.8" cy="80" r=".46"/>
<circle cx="248.9" cy="87.6" r=".46"/>
<circle cx="219.7" cy="80" r=".46"/>
<circle cx="254" cy="26.7" r=".46"/>
<circle cx="254" cy="34.3" r=".46"/>
<circle cx="238.8" cy="95.3" r=".46"/>
<circle cx="219.7" cy="95.3" r=".46"/>
<circle cx="78.7" cy="135.9" r=".46"/>
<circle cx="67.3" cy="135.9" r=".46"/>
<circle cx="50.8" cy="91.4" r=".46"/>
<circle cx="100.3" cy="118.1" r=".46"/>
<circle cx="88.9" cy="123.2" r=".46"/>
<circle cx="161.3" cy="50.8" r=".46"/>
<circle cx="153.7" cy="36.8" r=".46"/>
<circle cx="176.5" cy="43.2" r=".46"/>
<circle cx="174" cy="43.2" r=".46"/>
<circle cx="171.4" cy="43.2" r=".46"/>
<circle cx="141" cy="58.4" r=".46"/>
<circle cx="129.5" cy="27.9" r=".46"/>
<circle cx="143.5" cy="20.3" r=".46"/>
<circle cx="45.7" cy="27.9" r=".46"/>
<circle cx="55.9" cy="27.9" r=".46"/>
<circle cx="100.3" cy="27.9" r=".46"/>
<circle cx="21.6" cy="45.7" r=".46"/>
<circle cx="26.7" cy="85.1" r=".46"/>
<circle cx="50.8" cy="71.1" r=".46"/>
</g>
<text font-size="2.8" fill="#840000" x="178" y="190.9">Title:</text>
<g font-size="2.1" fill="#840000">
<text x="178" y="184">Sheet:</text>
<text x="178" y="186.7">File:</text>
<text x="184.1" y="186.7">rp2040_pad.kicad_sch</text>
<text x="178" y="196.9">KiCad</text>
<text x="178" y="194.1">Size:</text>
<text x="184.7" y="194.1">A4</text>
<text x="185.7" y="196.9">E.D.A.</text>
<text x="193.3" y="196.9">8.0.5</text>
<text x="200" y="194.1">Date:</text>
<text x="263" y="194.3">Rev:</text>
<text x="263" y="196.9">Id:</text>
<text x="267.1" y="196.9">1/1</text>
</g>
<g font-size="1.8" fill="#840000">
<text x="35" y="11.9">1</text>
<text x="85" y="11.9">2</text>
<text x="135" y="11.9">3</text>
<text x="185" y="11.9">4</text>
<text x="235" y="11.9">5</text>
<text x="285" y="11.9">6</text>
<text x="46.7" y="22.7" transform="rotate(-90 46.7 22.7)">VBUS</text>
<text x="183.8" y="21.4" transform="rotate(-90 183.8 21.4)">+3V3</text>
<text x="101.3" y="25.2" transform="rotate(-90 101.3 25.2)">+3V3</text>
<text x="10.3" y="35.9">A</text>
<text x="35.7" y="34">USB_D+</text>
<text x="285.3" y="35.9">A</text>
<text x="35.7" y="36.5">USB_D-</text>
<text x="120.3" y="49.2">+3V3</text>
<text x="205.6" y="54.3">ROW_A</text>
<text x="193.2" y="63.2">ENC_SA</text>
<text x="193.2" y="65.7">ENC_SB</text>
<text x="214.9" y="64.5">ENC_SA</text>
<text x="248" y="64.5">ENC_SA2</text>
<text x="119" y="68.3">USB_D+</text>
<text x="193.2" y="68.3">ENC_SA2</text>
<text x="193.2" y="70.8">ENC_SB2</text>
<text x="214.7" y="69.5">ENC_SB</text>
<text x="247.8" y="69.5">ENC_SB2</text>
<text x="104.3" y="72.1">XIN</text>
<text x="119" y="75.9">USB_D-</text>
<text x="193.2" y="73.3">ROW_A</text>
<text x="193.2" y="75.9">ROW_B</text>
<text x="118.8" y="81">QSPI_SD1</text>
<text x="193.2" y="83.5">COL_B</text>
<text x="193.2" y="81">COL_A</text>
<text x="193.2" y="78.4">ROW_C</text>
<text x="202.9" y="81">ROW_B</text>
<text x="10.3" y="85.9">B</text>
<text x="118.8" y="86">QSPI_SD0</text>
<text x="118.8" y="88.6">QSPI_SD1</text>
<text x="193.2" y="86">COL_C</text>
<text x="285.3" y="85.9">B</text>
<text x="104.3" y="92.4">XOUT</text>
<text x="118.8" y="93.7">QSPI_SD3</text>
<text x="118.8" y="91.1">QSPI_SD2</text>
<text x="117.7" y="96.2">QSPI_SCLK</text>
<text x="200.4" y="96.2">ROW_C</text>
<text x="193.2" y="103.8">LED</text>
<text x="124.8" y="108.9">XIN</text>
<text x="210.5" y="110.2" transform="rotate(-90 210.5 110.2)">COL_A</text>
<text x="229.6" y="110.4" transform="rotate(-90 229.6 110.4)">COL_B</text>
<text x="237.3" y="114">VBUS</text>
<text x="249.9" y="110.4" transform="rotate(-90 249.9 110.4)">COL_C</text>
<text x="262.7" y="114">VBUS</text>
<text x="101.3" y="114.1" transform="rotate(-90 101.3 114.1)">+3V3</text>
<text x="123.1" y="119.1">XOUT</text>
<text x="206.8" y="115.3">VBUS</text>
<text x="10.3" y="135.9">C</text>
<text x="69.3" y="133">QSPI_SS</text>
<text x="200.7" y="135.6">LED</text>
<text x="278.3" y="134.3">LEDS</text>
<text x="285.3" y="135.9">C</text>
<text x="66.9" y="139.4">QSPI_SCLK</text>
<text x="68" y="141.9">QSPI_SD0</text>
<text x="68" y="149.5">QSPI_SD3</text>
<text x="68" y="144.5">QSPI_SD1</text>
<text x="68" y="147">QSPI_SD2</text>
<text x="34.1" y="166.1">VBUS</text>
<text x="10.3" y="185.9">D</text>
<text x="285.3" y="185.9">D</text>
<text x="26.7" y="186.4">LEDS</text>
<text x="35" y="199.9">1</text>
<text x="85" y="199.9">2</text>
<text x="135" y="199.9">3</text>
<text x="185" y="199.9">4</text>
<text x="235" y="199.9">5</text>
<text x="285" y="199.9">6</text>
</g>
<g font-size="1.8" fill="#0000c2">
<text x="60.9" y="17.4">POWER</text>
<text x="61.7" y="61.8">CRYSTAL</text>
<text x="62.4" y="105.5">Flash</text>
<text x="32.4" y="139.3">USB_BOOT</text>
</g>
<g font-size="1.8" fill="#006464">
<text x="18" y="23.7">USB_B_Micro</text>
<text x="22.9" y="21.2">J1</text>
<text x="74.8" y="22.5">U2</text>
<text x="133.4" y="23.7">C8</text>
<text x="147.3" y="23.7">C7</text>
<text x="23.1" y="28.8">VBUS</text>
<text x="69.5" y="25">AMS1117-3.3</text>
<text x="71.6" y="28.8">VI</text>
<text x="78.1" y="28.8">VO</text>
<text x="133.4" y="26.3">100n</text>
<text x="147.3" y="26.3">100n</text>
<text x="25.1" y="33.9">D+</text>
<text x="59.7" y="31.3">C1</text>
<text x="59.7" y="33.9">10u</text>
<text x="77.1" y="32.5" transform="rotate(-90 77.1 32.5)">GND</text>
<text x="104.1" y="31.3">C2</text>
<text x="104.1" y="33.9">10u</text>
<text x="200.7" y="30.1">C9</text>
<text x="200.7" y="32.6">100n</text>
<text x="212.1" y="32.6">100n</text>
<text x="212.1" y="30.1">C10</text>
<text x="223.5" y="32.6">100n</text>
<text x="223.5" y="30.1">C11</text>
<text x="235" y="32.6">100n</text>
<text x="235" y="30.1">C12</text>
<text x="246.4" y="32.6">100n</text>
<text x="246.4" y="30.1">C13</text>
<text x="257.8" y="30.1">C14</text>
<text x="257.8" y="32.6">100n</text>
<text x="269.3" y="30.1">C15</text>
<text x="269.3" y="32.6">100n</text>
<text x="22.5" y="39.6" transform="rotate(-90 22.5 39.6)">Shield</text>
<text x="25" y="39.6" transform="rotate(-90 25 39.6)">GND</text>
<text x="25.1" y="36.4">D-</text>
<text x="26.1" y="39">ID</text>
<text x="53.8" y="41.5">GND</text>
<text x="74.2" y="41.5">GND</text>
<text x="98.3" y="41.5">GND</text>
<text x="127.5" y="36.4">GND</text>
<text x="129" y="47.1">10k</text>
<text x="129.5" y="44.6">R6</text>
<text x="153.7" y="42.8">C6</text>
<text x="153.7" y="45.3">1u</text>
<text x="200.7" y="46.6">C16</text>
<text x="263.4" y="44">GND</text>
<text x="128.3" y="51.7">RES1</text>
<text x="147.8" y="52.9">GND</text>
<text x="200.7" y="49.1">1u</text>
<text x="19.6" y="54.2">GND</text>
<text x="126.6" y="54.2">SW_Push</text>
<text x="194.8" y="56.7">GND</text>
<text x="220.7" y="59.3">RotaryEncoder_Switch</text>
<text x="229.1" y="56.7">SW3</text>
<text x="246.4" y="56.7">D4</text>
<text x="246.4" y="59.3">D</text>
<text x="255" y="59.3">RotaryEncoder_Switch</text>
<text x="263.4" y="56.7">SW2</text>
<text x="280.7" y="56.7">D5</text>
<text x="280.7" y="59.3">D</text>
<text x="29.1" y="64.4">C4</text>
<text x="122.4" y="64.4">GND</text>
<text x="133.3" y="63.6">R4</text>
<text x="145.3" y="63.1">RUN</text>
<text x="164.7" y="64" transform="rotate(-90 164.7 64)">DVDD</text>
<text x="169.8" y="64.7" transform="rotate(-90 169.8 64.7)">IOVDD</text>
<text x="181.6" y="63.1">GPIO0</text>
<text x="181.6" y="65.6">GPIO1</text>
<text x="28.6" y="66.9">15p</text>
<text x="132.4" y="66.1">27.4</text>
<text x="133.3" y="71.2">R5</text>
<text x="145.3" y="70.7">USB_DP</text>
<text x="162.2" y="69.6" transform="rotate(-90 162.2 69.6)">VREG_VOUT</text>
<text x="172.3" y="67.5" transform="rotate(-90 172.3 67.5)">USB_VDD</text>
<text x="174.9" y="68.4" transform="rotate(-90 174.9 68.4)">ADC_AVDD</text>
<text x="177.4" y="66.8" transform="rotate(-90 177.4 66.8)">VREG_IN</text>
<text x="181.6" y="68.2">GPIO2</text>
<text x="181.6" y="70.7">GPIO3</text>
<text x="208.8" y="72">GND</text>
<text x="243.1" y="72">GND</text>
<text x="65.9" y="76.2">U3</text>
<text x="132.4" y="73.8">27.4</text>
<text x="145.3" y="73.3">USB_DM</text>
<text x="181.6" y="73.3">GPIO4</text>
<text x="181.6" y="75.8">GPIO5</text>
<text x="60.2" y="78.7">ABM8-272-T3</text>
<text x="145.3" y="80.9">QSPI_SS</text>
<text x="181.6" y="83.4">GPIO8</text>
<text x="181.6" y="78.3">GPIO6</text>
<text x="181.6" y="80.9">GPIO7</text>
<text x="210.4" y="83.4">SW_Push</text>
<text x="212.6" y="80.9">SW4</text>
<text x="222.3" y="83.4">D1</text>
<text x="229.5" y="83.4">SW_Push</text>
<text x="231.6" y="80.9">SW5</text>
<text x="241.3" y="83.4">D2</text>
<text x="249.8" y="83.4">SW_Push</text>
<text x="252" y="80.9">SW6</text>
<text x="261.6" y="83.4">D3</text>
<text x="28.6" y="87.2">15p</text>
<text x="29.1" y="84.7">C3</text>
<text x="36.1" y="87.2">GND</text>
<text x="61.5" y="87.2">GND</text>
<text x="90.1" y="86">R1</text>
<text x="90.2" y="88.5">1k</text>
<text x="145.3" y="86">QSPI_SD0</text>
<text x="145.3" y="88.5">QSPI_SD1</text>
<text x="180.4" y="88.5">GPIO10</text>
<text x="181.6" y="86">GPIO9</text>
<text x="222.3" y="86">D</text>
<text x="241.3" y="86">D</text>
<text x="261.6" y="86">D</text>
<text x="17" y="91">GND</text>
<text x="145.3" y="93.6">QSPI_SD3</text>
<text x="145.3" y="91">QSPI_SD2</text>
<text x="180.4" y="91">GPIO11</text>
<text x="180.4" y="93.6">GPIO12</text>
<text x="145.3" y="96.1">QSPI_SCLK</text>
<text x="180.4" y="96.1">GPIO13</text>
<text x="180.4" y="98.7">GPIO14</text>
<text x="180.4" y="101.2">GPIO15</text>
<text x="210.4" y="98.7">SW_Push</text>
<text x="212.6" y="96.1">SW7</text>
<text x="222.3" y="98.7">D6</text>
<text x="222.3" y="101.2">D</text>
<text x="229.5" y="98.7">SW_Push</text>
<text x="231.6" y="96.1">SW8</text>
<text x="241.3" y="98.7">D7</text>
<text x="241.3" y="101.2">D</text>
<text x="249.8" y="98.7">SW_Push</text>
<text x="252" y="96.1">SW9</text>
<text x="261.6" y="98.7">D8</text>
<text x="261.6" y="101.2">D</text>
<text x="180.4" y="103.7">GPIO16</text>
<text x="180.4" y="106.3">GPIO17</text>
<text x="145.3" y="108.8">XIN</text>
<text x="180.4" y="108.8">GPIO18</text>
<text x="180.4" y="111.4">GPIO19</text>
<text x="180.4" y="113.9">GPIO20</text>
<text x="145.3" y="119">XOUT</text>
<text x="180.4" y="116.4">GPIO21</text>
<text x="180.4" y="119">GPIO22</text>
<text x="222.3" y="117.7">C17</text>
<text x="252.7" y="116.4">C18</text>
<text x="278.1" y="116.4">C19</text>
<text x="108" y="122.8">C5</text>
<text x="108" y="125.3">100n</text>
<text x="180.4" y="121.5">GPIO23</text>
<text x="180.4" y="124.1">GPIO24</text>
<text x="246.9" y="125.3">GND</text>
<text x="272.3" y="125.3">GND</text>
<text x="27.5" y="129.1">USB_BOOT1</text>
<text x="28.8" y="131.7">SW_Push</text>
<text x="40.6" y="130.4">R3</text>
<text x="69.9" y="126.6">R2</text>
<text x="69.9" y="129.1">DNC</text>
<text x="145.3" y="129.1">SWCLK</text>
<text x="145.3" y="131.7">SWD</text>
<text x="174.5" y="131.7">GPIO26_ADC0</text>
<text x="180.4" y="126.6">GPIO25</text>
<text x="216.4" y="126.6">GND</text>
<text x="220.3" y="131.7">WS2812B</text>
<text x="223.4" y="129.2">D9</text>
<text x="250.8" y="130.4">WS2812B</text>
<text x="253.3" y="127.9">D10</text>
<text x="276.2" y="130.4">WS2812B</text>
<text x="278.7" y="127.9">D11</text>
<text x="40.6" y="132.9">1K</text>
<text x="81.8" y="136.8">~{CS}</text>
<text x="89.8" y="137.7" transform="rotate(-90 89.8 137.7)">VCC</text>
<text x="102.1" y="132.9">GND</text>
<text x="174.5" y="134.2">GPIO27_ADC1</text>
<text x="174.5" y="136.8">GPIO28_ADC2</text>
<text x="208.5" y="135.5">DIN</text>
<text x="213.1" y="135.5">DOUT</text>
<text x="214.2" y="133.6" transform="rotate(-90 214.2 133.6)">VDD</text>
<text x="239" y="134.2">DIN</text>
<text x="243.6" y="134.2">DOUT</text>
<text x="244.7" y="132.4" transform="rotate(-90 244.7 132.4)">VDD</text>
<text x="264.4" y="134.2">DIN</text>
<text x="269" y="134.2">DOUT</text>
<text x="270.1" y="132.4" transform="rotate(-90 270.1 132.4)">VDD</text>
<text x="25.9" y="141.8">GND</text>
<text x="81.8" y="141.8">DI(IO0)</text>
<text x="81.8" y="139.3">CLK</text>
<text x="97.8" y="143.1">U4</text>
<text x="145.3" y="139.3">TESTEN</text>
<text x="167.2" y="141.7" transform="rotate(-90 167.2 141.7)">GND</text>
<text x="174.5" y="139.3">GPIO29_ADC3</text>
<text x="214.2" y="139.4" transform="rotate(-90 214.2 139.4)">VSS</text>
<text x="244.7" y="138.2" transform="rotate(-90 244.7 138.2)">VSS</text>
<text x="270.1" y="138.2" transform="rotate(-90 270.1 138.2)">VSS</text>
<text x="81.8" y="144.4">DO(IO1)</text>
<text x="81.8" y="146.9">IO2</text>
<text x="81.8" y="149.5">IO3</text>
<text x="168.6" y="145.6">U1</text>
<text x="168.6" y="148.2">RP2040</text>
<text x="211.3" y="148.2">GND</text>
<text x="241.8" y="146.9">GND</text>
<text x="267.2" y="146.9">GND</text>
<text x="89.8" y="153.2" transform="rotate(-90 89.8 153.2)">GND</text>
<text x="164.3" y="152">GND</text>
<text x="90.4" y="156.3">W25Q128JVS</text>
<text x="210.8" y="159.6">H1</text>
<text x="234.2" y="158.8">H2</text>
<text x="234.2" y="161.3">MountingHole</text>
<text x="250.2" y="159.8">H3</text>
<text x="268" y="159.5">H4</text>
<text x="86.9" y="162.2">GND</text>
<text x="210.8" y="162.2">MountingHole</text>
<text x="250.2" y="162.3">MountingHole</text>
<text x="268" y="162">MountingHole</text>
<text x="49.5" y="168.5">C20</text>
<text x="43.7" y="177.4">GND</text>
<text x="50.1" y="180">D12</text>
<text x="41.5" y="184.4" transform="rotate(-90 41.5 184.4)">VDD</text>
<text x="47.6" y="182.5">WS2812B</text>
<text x="35.8" y="186.3">DIN</text>
<text x="40.4" y="186.3">DOUT</text>
<text x="41.5" y="190.2" transform="rotate(-90 41.5 190.2)">VSS</text>
<text x="38.6" y="199">GND</text>
</g>
<g font-size="1.8" fill="#a90000">
<text x="29.8" y="27.7">1</text>
<text x="69.1" y="27.7">3</text>
<text x="81.8" y="27.7">2</text>
<text x="29.8" y="35.3">2</text>
<text x="29.8" y="32.8">3</text>
<text x="75.9" y="35" transform="rotate(-90 75.9 35)">1</text>
<text x="29.8" y="37.8">4</text>
<text x="21.3" y="42.6" transform="rotate(-90 21.3 42.6)">6</text>
<text x="23.9" y="42.6" transform="rotate(-90 23.9 42.6)">5</text>
<text x="161" y="57.8" transform="rotate(-90 161 57.8)">45</text>
<text x="163.6" y="57.8" transform="rotate(-90 163.6 57.8)">23</text>
<text x="168.7" y="57.2" transform="rotate(-90 168.7 57.2)">1</text>
<text x="171.2" y="57.8" transform="rotate(-90 171.2 57.8)">48</text>
<text x="173.7" y="57.8" transform="rotate(-90 173.7 57.8)">43</text>
<text x="176.3" y="57.8" transform="rotate(-90 176.3 57.8)">44</text>
<text x="141.6" y="62">26</text>
<text x="189.2" y="62">2</text>
<text x="189.2" y="64.5">3</text>
<text x="224.1" y="65.8">C</text>
<text x="224.1" y="63.2">A</text>
<text x="236.2" y="63.2">S1</text>
<text x="258.3" y="65.8">C</text>
<text x="258.4" y="63.2">A</text>
<text x="270.5" y="63.2">S1</text>
<text x="141.6" y="69.6">47</text>
<text x="189.2" y="67.1">4</text>
<text x="189.2" y="69.6">5</text>
<text x="224.1" y="68.3">B</text>
<text x="236.2" y="68.3">S2</text>
<text x="258.3" y="68.3">B</text>
<text x="270.5" y="68.3">S2</text>
<text x="141.6" y="72.1">46</text>
<text x="189.2" y="72.1">6</text>
<text x="189.2" y="74.7">7</text>
<text x="189.2" y="77.2">8</text>
<text x="141.6" y="79.8">56</text>
<text x="188.6" y="82.3">11</text>
<text x="189.2" y="79.8">9</text>
<text x="141.6" y="84.8">53</text>
<text x="141.6" y="89.9">54</text>
<text x="141.6" y="87.4">55</text>
<text x="188.6" y="84.8">12</text>
<text x="188.6" y="87.4">13</text>
<text x="188.6" y="89.9">14</text>
<text x="141.6" y="92.5">51</text>
<text x="141.6" y="95">52</text>
<text x="188.6" y="92.5">15</text>
<text x="188.6" y="95">16</text>
<text x="188.6" y="97.5">17</text>
<text x="188.6" y="100.1">18</text>
<text x="141.6" y="107.7">20</text>
<text x="188.6" y="102.6">27</text>
<text x="188.6" y="105.2">28</text>
<text x="188.6" y="107.7">29</text>
<text x="188.6" y="110.2">30</text>
<text x="188.6" y="112.8">31</text>
<text x="141.6" y="117.9">21</text>
<text x="188.6" y="115.3">32</text>
<text x="188.6" y="117.9">34</text>
<text x="188.6" y="120.4">35</text>
<text x="188.6" y="122.9">36</text>
<text x="188.6" y="125.5">37</text>
<text x="141.6" y="128">24</text>
<text x="141.6" y="130.6">25</text>
<text x="188.6" y="130.6">38</text>
<text x="213.1" y="129" transform="rotate(-90 213.1 129)">1</text>
<text x="243.6" y="127.7" transform="rotate(-90 243.6 127.7)">1</text>
<text x="269" y="127.7" transform="rotate(-90 269 127.7)">1</text>
<text x="79.3" y="135.6">1</text>
<text x="88.6" y="132.8" transform="rotate(-90 88.6 132.8)">8</text>
<text x="188.6" y="133.1">39</text>
<text x="188.6" y="135.6">40</text>
<text x="206.3" y="134.4">4</text>
<text x="219" y="134.4">2</text>
<text x="236.8" y="133.1">4</text>
<text x="249.5" y="133.1">2</text>
<text x="262.2" y="133.1">4</text>
<text x="274.9" y="133.1">2</text>
<text x="79.3" y="143.3">2</text>
<text x="79.3" y="140.7">5</text>
<text x="79.3" y="138.2">6</text>
<text x="141.6" y="138.2">19</text>
<text x="188.6" y="138.2">41</text>
<text x="213.1" y="141.7" transform="rotate(-90 213.1 141.7)">3</text>
<text x="243.6" y="140.4" transform="rotate(-90 243.6 140.4)">3</text>
<text x="269" y="140.4" transform="rotate(-90 269 140.4)">3</text>
<text x="79.3" y="145.8">3</text>
<text x="79.3" y="148.3">7</text>
<text x="166.1" y="145.5" transform="rotate(-90 166.1 145.5)">57</text>
<text x="88.6" y="155.6" transform="rotate(-90 88.6 155.6)">4</text>
<text x="40.4" y="179.8" transform="rotate(-90 40.4 179.8)">1</text>
<text x="33.6" y="185.2">4</text>
<text x="46.3" y="185.2">2</text>
<text x="40.4" y="192.5" transform="rotate(-90 40.4 192.5)">3</text>
</g>
<g font-size="1.4" fill="#a90000">
<text x="50.5" y="74.3" transform="rotate(-90 50.5 74.3)">1</text>
<text x="40" y="81">4</text>
<text x="60.3" y="81">2</text>
<text x="50.5" y="89.5" transform="rotate(-90 50.5 89.5)">3</text>
</g>
<g font-size="1.4" fill="#006464">
<text x="44.2" y="82">4</text>
<text x="51.5" y="78.4" transform="rotate(-90 51.5 78.4)">1</text>
<text x="56.2" y="82">2</text>
<text x="51.5" y="85.3" transform="rotate(-90 51.5 85.3)">3</text>
</g>
<g font-size="1.1" fill="#840000">
<text x="214.4" y="139.4">RGB</text>
<text x="244.8" y="138.2">RGB</text>
<text x="270.2" y="138.2">RGB</text>
<text x="41.6" y="190.2">RGB</text>
</g>
</svg>
